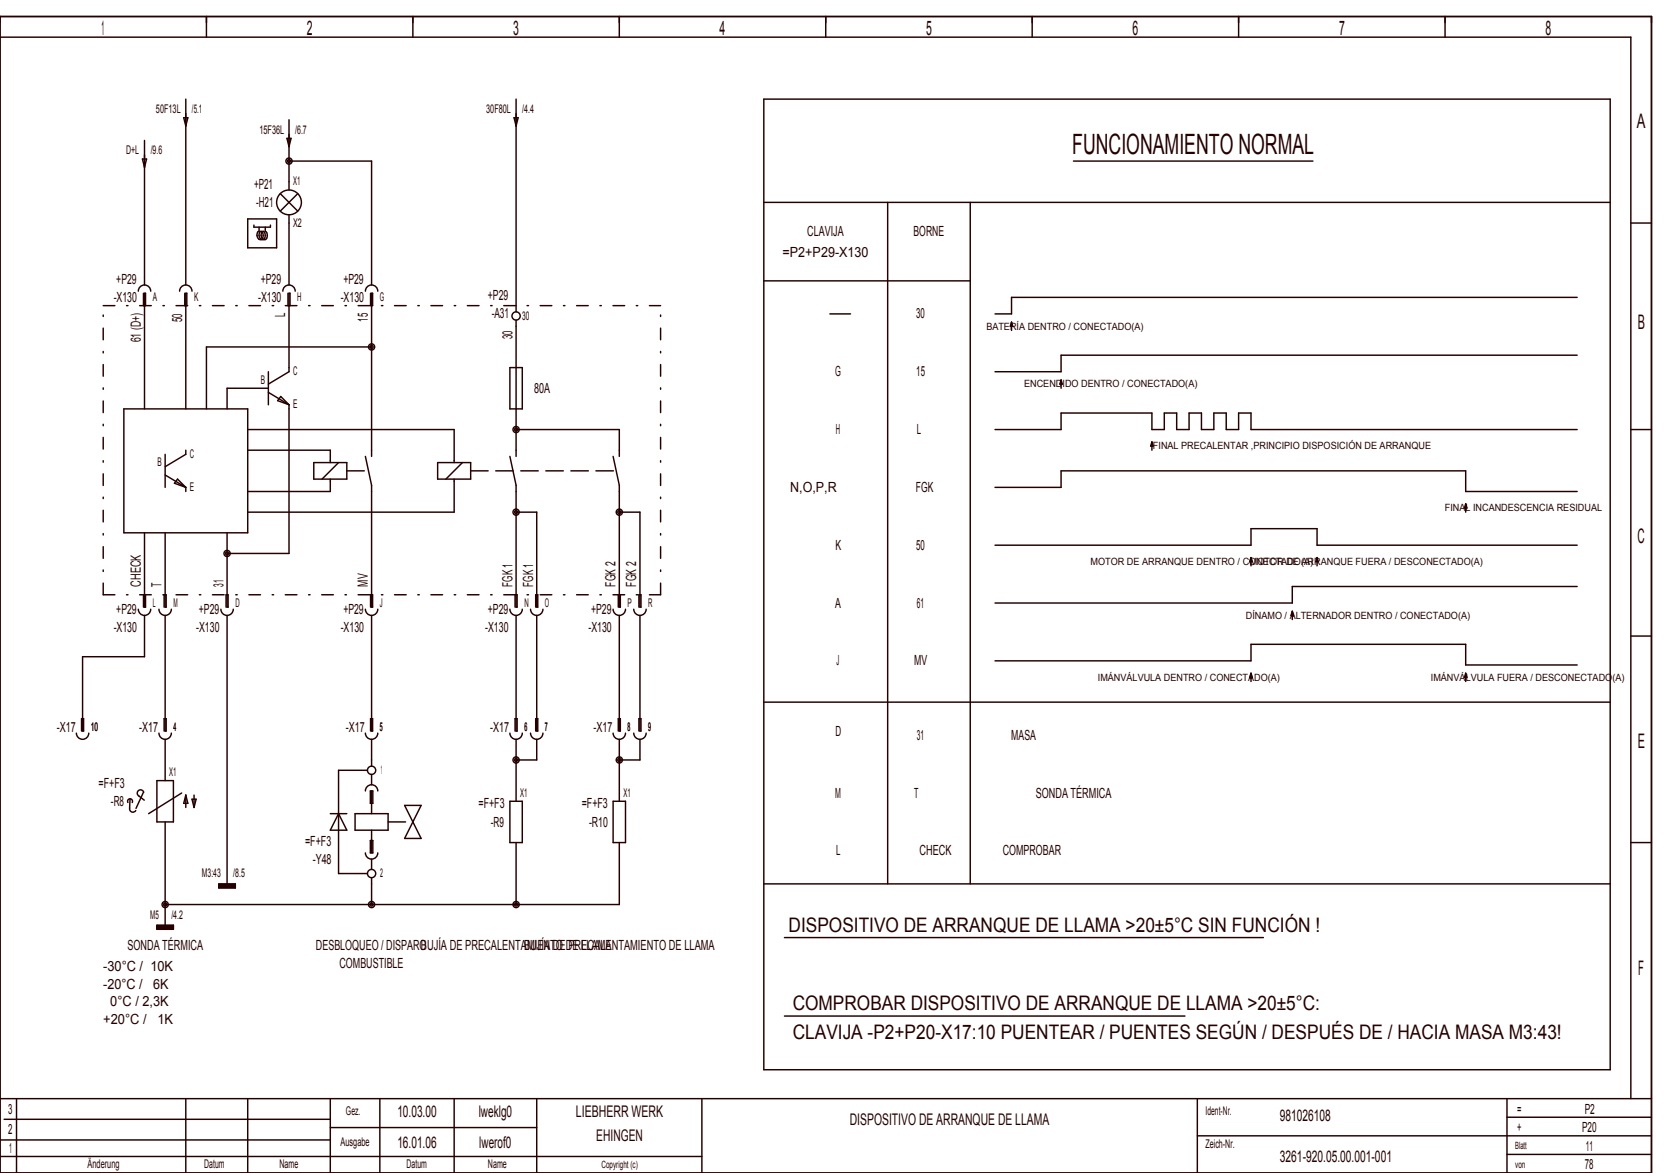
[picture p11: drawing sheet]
<svg xmlns="http://www.w3.org/2000/svg" width="404mm" height="284mm" viewBox="0 0 404 284" stroke-linecap="round" stroke-linejoin="round" font-family="sans-serif">
<g fill="none" stroke="#240000" stroke-width=".35">
<path d="M0 4h400v280h-400zM0 9h395v257M50 4v5M100 4v5M150 4v5M200 4v5M250 4v5M300 4v5M350 4v5M34.5 38.5h1l-.5 2zM35 34v35M44.5 28.5h1l-.5 2z"/>
<path d="M45 24v45M69.5 33.5h1l-.5 2zM70 39h20v30M70 29v17M124.5 28.5h1l-.5 2zM125 24v51.5M185 24h205v235h-205zM260 39h58M60 53h7v7h-7zM61.5 54.5v.5h4v-.5M62.4 56.2l-.2 .8 .4 .9M62.7 55v1l-.3 .2"/>
<path d="M64.3 55v1l.3 .3M64.6 56.3l.1 .7-.1 .7M64.6 57.7a.69 .69 0 0 1-.8 .3 .69 .69 0 0 1-.5-.7l.1-1.1a.5 .5 0 0 1 .6-.1 .5 .5 0 0 1 .2 .7 .87 .87 0 0 1-.9 1.2 1.15 1.15 0 0 1-.1-2 1.17 1.17 0 0 1-.2 2l-.4-.1M67.9 46.9l4.2 4.2M70 52v17M72.1 46.9l-4.2 4.2M185 49h205M215 49v165M235 49v165M395 54h5M33.5 70.5a1.5 1.5 0 0 1 1.5-1.5 1.5 1.5 0 0 1 1.5 1.5M34.7 71v3h.6v-3h-.3v28"/>
<path d="M43.5 70.5a1.5 1.5 0 0 1 1.5-1.5 1.5 1.5 0 0 1 1.5 1.5M44.8 71v3h.4v-3h-.2v28M68.5 70.5a1.5 1.5 0 0 1 1.5-1.5 1.5 1.5 0 0 1 1.5 1.5M69.7 71v3h.6v-3h-.3v19l-5 3M88.5 70.5a1.5 1.5 0 0 1 1.5-1.5 1.5 1.5 0 0 1 1.5 1.5M89.7 71v3h.6v-3h-.3v39.5M125 77.5v33M185 68h50M201 76h5M245 78v2M245 78l.3 1h-.6zM382 72h-137v4h-4"/>
<path d="M30 99h30v30h-30zM65 94h-10v5M65 90v8M65 95l5 3M68 96l2 2-2.8-1zM70 98v36h-15M90 84h-40v15M123.5 89h3v10h-3zM257 92v2M257 92l.3 1h-.6zM382 86h-125v4h-16M40 110v8"/>
<path d="M40 115l5 3M43 116l2 2-2.7-1zM45 109v1l-5 3M45 118v1M60 104h50v8M60 109h20v3M76 112h8v4h-8zM80 116v3h-20M82 112l-4 4M88.5 110.5l1.5 7v29.5h.3v-3h-.6v3M106 112h8v4h-8zM110 116v8h-50"/>
<path d="M112 112l-4 4M123.5 110.5l1.5 7v29.5h.3v-3h-.6v3M125 104h25v6.5M148.5 110.5l1.5 7v29.5h.2v-3h-.4v3M241 118h16v-4h98v5h27M241 104h16v-4h22v4h3v-4h3v4h3v-4h3v4h3v-4h3v4h3v-4h3v4h79M279 107v2M279 107l.3 1h-.6zM395 104h5M35 129v18h.3v-3h-.6v3M40 129v18h.3v-3h-.5v3M55 129v18h.3v-3h-.5v3"/>
<path d="M125 124h5v23h.2v-3h-.4v3M150 124h5v23h.2v-3h-.5v3M241 132h62v-4h16v4h63M303 135v2M303 135l.3 1h-.6zM319 135v2M319 135l.3 1h-.6zM355 122v2M355 122l.3 1h-.6zM33.5 147.5a1.5 1.5 0 0 0 1.5 1.5 1.5 1.5 0 0 0 1.5-1.5M35 149v10h-15v18h.3v-3h-.5v3M38.5 147.5a1.5 1.5 0 0 0 1.5 1.5 1.5 1.5 0 0 0 1.5-1.5"/>
<path d="M40 149v28h.3v-3h-.5v3M53.5 147.5a1.5 1.5 0 0 0 1.5 1.5 1.5 1.5 0 0 0 1.5-1.5M55 149v65M88.5 147.5a1.5 1.5 0 0 0 1.5 1.5 1.5 1.5 0 0 0 1.5-1.5M90 149v28h.3v-3h-.6v3M123.5 147.5a1.5 1.5 0 0 0 1.5 1.5 1.5 1.5 0 0 0 1.5-1.5M125 149v28h.3v-3h-.6v3M128.5 147.5a1.5 1.5 0 0 0 1.5 1.5 1.5 1.5 0 0 0 1.5-1.5M130 149v28h.2v-3h-.4v3M148.5 147.5a1.5 1.5 0 0 0 1.5 1.5 1.5 1.5 0 0 0 1.5-1.5M150 149v28h.2v-3h-.4v3M153.5 147.5a1.5 1.5 0 0 0 1.5 1.5 1.5 1.5 0 0 0 1.5-1.5"/>
<path d="M155 149v28h.2v-3h-.5v3M313 148v2M313 148l.3 1h-.6zM382 142h-69v4h-72M395 154h5M18.5 177.5a1.5 1.5 0 0 0 1.5 1.5 1.5 1.5 0 0 0 1.5-1.5M38.5 177.5a1.5 1.5 0 0 0 1.5 1.5 1.5 1.5 0 0 0 1.5-1.5M40 179v10M88.5 177.5a1.5 1.5 0 0 0 1.5 1.5 1.5 1.5 0 0 0 1.5-1.5M90 179v6.5M123.5 177.5a1.5 1.5 0 0 0 1.5 1.5 1.5 1.5 0 0 0 1.5-1.5M125 179v15"/>
<path d="M128.5 177.5a1.5 1.5 0 0 0 1.5 1.5 1.5 1.5 0 0 0 1.5-1.5M130 179v5h-5M148.5 177.5a1.5 1.5 0 0 0 1.5 1.5 1.5 1.5 0 0 0 1.5-1.5M150 179v15M153.5 177.5a1.5 1.5 0 0 0 1.5 1.5 1.5 1.5 0 0 0 1.5-1.5M155 179v5h-5M185 170h205M241 160h62v-4h52v5h27M303 163v2M303 163l.3 1h-.6zM355 163v2M355 163l.3 1h-.6z"/>
<path d="M31 194.3a.6 .6 0 0 1 .5-.9 .6 .6 0 0 1 .5 .9M31.4 195.6a.8 .8 0 0 0 .5 1 .8 .8 0 0 0 1-.4M31.5 193.4l-.1 2.2M34.7 191.8l-1.8 3.9M34.8 191.8a.8 .8 0 0 0-1.2-.4 .8 .8 0 0 0 0 1.3l1.3 1M38 189h4v10h-4zM40 199v25M44 192l-8 5M45 192.5l.5 2h-1zM45 192.5v3M46.5 193.5h1l-.5 2zM47 192.5v3"/>
<path d="M80 197h4M82 197l2 4h-4zM86 197h8v4h-8zM88.5 191.5a1.5 1.5 0 0 1 1.5-1.5 1.5 1.5 0 0 1 1.5 1.5M89 186.5h-7v25h7M89.7 191.5h.6v3h-.6zM90 187.5v2.5M90 191.5v5.5M98 195h4l-4 8h4zM123.5 194h3v10h-3zM148.5 194h3v10h-3zM53 214h4v1h-4z"/>
<path d="M53 214.9h4M53 214.8h4M53 214.7h4M53 214.6h4M53 214.5h4M53 214.4h4M53 214.3h4M53 214.2h4M53 214.1h4M88.5 206.5a1.5 1.5 0 0 0 1.5 1.5 1.5 1.5 0 0 0 1.5-1.5M89.7 203.5h.6v3h-.6zM90 201v5.5"/>
<path d="M90 208v2.5M90 212.5v6.5M125 204v15M150 204v15h-110M185 214h205M395 204h5M38 224h4v1h-4zM38 224.9h4M38 224.8h4M38 224.7h4M38 224.6h4M38 224.5h4"/>
<path d="M38 224.4h4M38 224.3h4M38 224.2h4M38 224.1h4M190 227h116M190 246h97M0 276h80M0 266h400M1 271h79M4 266v18M45 266v18M60 266v18"/>
<path d="M80 266v18M80 273h50M92 266v18M110 266v18M130 266v18M170 266v18M290 266v18M290 275h110M365 266v18M365 279.5h35M365 270.5h35M0 280h170"/>
<circle cx="70" cy="39" r=".75"/>
<circle cx="70" cy="39" r=".38"/>
<circle cx="70" cy="49" r="3"/>
<circle cx="125" cy="76.5" r="1"/>
<circle cx="90" cy="84" r=".75"/>
<circle cx="90" cy="84" r=".38"/>
<circle cx="125" cy="104" r=".75"/>
<circle cx="125" cy="104" r=".38"/>
<circle cx="55" cy="134" r=".75"/>
<circle cx="55" cy="134" r=".38"/>
<circle cx="125" cy="124" r=".75"/>
<circle cx="125" cy="124" r=".38"/>
<circle cx="150" cy="124" r=".75"/>
<circle cx="150" cy="124" r=".38"/>
<circle cx="90" cy="186.5" r="1"/>
<circle cx="125" cy="184" r=".75"/>
<circle cx="125" cy="184" r=".38"/>
<circle cx="150" cy="184" r=".75"/>
<circle cx="150" cy="184" r=".38"/>
<circle cx="40" cy="219" r=".75"/>
<circle cx="40" cy="219" r=".38"/>
<circle cx="90" cy="211.5" r="1"/>
<circle cx="90" cy="219" r=".75"/>
<circle cx="90" cy="219" r=".38"/>
<circle cx="125" cy="219" r=".75"/>
<circle cx="125" cy="219" r=".38"/>
</g>
<path d="M84 114h5M114 114h35M94 199h6" fill="none" stroke="#240000" stroke-width=".35" stroke-dasharray="4.2 1.8"/>
<path d="M25 74h135M25 144v-70M25 144h135M160 144v-70" fill="none" stroke="#240000" stroke-width=".35" stroke-dasharray="2.8 2.8 .4 2.8"/>
<text font-size="6.8" fill="#240000" x="259.7" y="37.2">FUNCIONAMIENTO NORMAL</text>
<g font-size="4.8" fill="#240000">
<text x="24.6" y="8.6">1</text>
<text x="74.3" y="8.6">2</text>
<text x="124.3" y="8.6">3</text>
<text x="174.3" y="8.6">4</text>
<text x="224.3" y="8.6">5</text>
<text x="274.3" y="8.6">6</text>
<text x="324.3" y="8.6">7</text>
<text x="374.3" y="8.6">8</text>
<text x="396.5" y="31.1">A</text>
<text x="396.7" y="79.6">B</text>
<text x="396.6" y="131.6">C</text>
<text x="396.7" y="181.1">E</text>
<text x="191" y="225.6">DISPOSITIVO DE ARRANQUE DE LLAMA &gt;20±5°C SIN FUNCIÓN !</text>
<text x="396.8" y="236.1">F</text>
<text x="192" y="244.6">COMPROBAR DISPOSITIVO DE ARRANQUE DE LLAMA &gt;20±5°C:</text>
<text x="192" y="251.6">CLAVIJA ­P2+P20­X17:10 PUENTEAR / PUENTES SEGÚN / DESPUÉS DE / HACIA MASA M3:43!</text>
</g>
<g font-size="3.9" fill="#240000">
<text x="96.2" y="270.3">10.03.00</text>
<text x="116" y="270.3">lweklg0</text>
<text x="139.5" y="270.3">LIEBHERR WERK</text>
<text x="205.8" y="272.3">DISPOSITIVO DE ARRANQUE DE LLAMA</text>
<text x="310" y="271.3">981026108</text>
<text x="96.2" y="277.8">16.01.06</text>
<text x="116.1" y="277.8">lwerof0</text>
<text x="144.4" y="276.3">EHINGEN</text>
<text x="310" y="281.3">3261­920.05.00.001­001</text>
</g>
<g font-size="3.4" fill="#240000">
<text x="61.5" y="45.7">+P21</text>
<text x="62" y="50.1">­H21</text>
<text x="195.5" y="57.1">CLAVIJA</text>
<text x="221.3" y="57.1">BORNE</text>
<text x="189.6" y="62.1">=P2+P29­X130</text>
<text x="28.2" y="68.7">+P29</text>
<text x="63.2" y="68.7">+P29</text>
<text x="83.2" y="68.7">+P29</text>
<text x="27.5" y="73.1">­X130</text>
<text x="62.5" y="73.1">­X130</text>
<text x="69.1" y="76.7" transform="rotate(-90 69.1 76.7)">L</text>
<text x="82.5" y="73.1">­X130</text>
<text x="89.1" y="77.9" transform="rotate(-90 89.1 77.9)">15</text>
<text x="118.2" y="72.7">+P29</text>
<text x="119.1" y="77.1">­A31</text>
<text x="221.9" y="77.1">30</text>
<text x="34.1" y="82.9" transform="rotate(-90 34.1 82.9)">61 (D+)</text>
<text x="44.1" y="78.1" transform="rotate(-90 44.1 78.1)">50</text>
<text x="124.1" y="82.1" transform="rotate(-90 124.1 82.1)">30</text>
<text x="129.4" y="95.1">80A</text>
<text x="202.3" y="91.1">G</text>
<text x="221.9" y="91.1">15</text>
<text x="202.4" y="105.1">H</text>
<text x="222" y="105.1">L</text>
<text x="191.4" y="119.1">N,O,P,R</text>
<text x="221.8" y="119.1">FGK</text>
<text x="202.4" y="133.1">K</text>
<text x="221.9" y="133.1">50</text>
<text x="34.1" y="142" transform="rotate(-90 34.1 142)">CHECK</text>
<text x="39.1" y="142" transform="rotate(-90 39.1 142)">T</text>
<text x="54.1" y="142" transform="rotate(-90 54.1 142)">31</text>
<text x="89.1" y="142" transform="rotate(-90 89.1 142)">MV</text>
<text x="124.1" y="142" transform="rotate(-90 124.1 142)">FGK 1</text>
<text x="129.1" y="142" transform="rotate(-90 129.1 142)">FGK 1</text>
<text x="149.1" y="142" transform="rotate(-90 149.1 142)">FGK 2</text>
<text x="154.1" y="142" transform="rotate(-90 154.1 142)">FGK 2</text>
<text x="28.2" y="148.7">+P29</text>
<text x="48.2" y="148.7">+P29</text>
<text x="83.2" y="148.7">+P29</text>
<text x="118.2" y="148.7">+P29</text>
<text x="143.2" y="148.7">+P29</text>
<text x="202.3" y="147.1">A</text>
<text x="222" y="147.1">61</text>
<text x="27.5" y="153.1">­X130</text>
<text x="47.5" y="153.1">­X130</text>
<text x="82.5" y="153.1">­X130</text>
<text x="117.5" y="153.1">­X130</text>
<text x="142.5" y="153.1">­X130</text>
<text x="202.6" y="161.1">J</text>
<text x="221.4" y="161.1">MV</text>
<text x="13.7" y="177.1">­X17</text>
<text x="33.7" y="177.1">­X17</text>
<text x="83.7" y="177.1">­X17</text>
<text x="118.7" y="177.1">­X17</text>
<text x="143.7" y="177.1">­X17</text>
<text x="202.4" y="178.1">D</text>
<text x="222" y="179.1">31</text>
<text x="244.9" y="179.1">MASA</text>
<text x="23.9" y="190.7">=F+F3</text>
<text x="26.9" y="195.1">­R8</text>
<text x="115.9" y="195.7">=F+F3</text>
<text x="140.9" y="195.7">=F+F3</text>
<text x="202.3" y="193.1">M</text>
<text x="221.4" y="193.1">T</text>
<text x="250.9" y="193.1">SONDA TÉRMICA</text>
<text x="118.9" y="200.1">­R9</text>
<text x="142.7" y="200.1">­R10</text>
<text x="73.9" y="204.7">=F+F3</text>
<text x="75.7" y="209.1">­Y48</text>
<text x="202.5" y="207.1">L</text>
<text x="222.7" y="207.1">CHECK</text>
<text x="242.9" y="207.1">COMPROBAR</text>
<text x="30.9" y="230.1">SONDA TÉRMICA</text>
<text x="76.5" y="230.1">DESBLOQUEO / DISPAROBUJÍA DE PRECALENTAMIENTO DE LLAMA</text>
<text x="126.9" y="230.1">BUJÍA DE PRECALENTAMIENTO DE LLAMA</text>
<text x="25" y="235.1">­30°C / 10K</text>
<text x="25" y="239.4">­20°C /</text>
<text x="37.1" y="239.4">6K</text>
<text x="82.2" y="234.4">COMBUSTIBLE</text>
<text x="26.7" y="243.6">0°C / 2,3K</text>
<text x="25" y="247.9">+20°C /</text>
<text x="38.1" y="247.9">1K</text>
<text x="2" y="269.6">3</text>
<text x="367.5" y="269.6">=</text>
<text x="383.8" y="269.6">P2</text>
<text x="2" y="274.6">2</text>
<text x="367.5" y="274.1">+</text>
<text x="383.2" y="274.1">P20</text>
<text x="2.2" y="279.1">1</text>
<text x="384.1" y="278.6">11</text>
<text x="383.9" y="283.1">78</text>
</g>
<g font-size="2.9" fill="#240000">
<text x="37.8" y="27.4">50F13L</text>
<text x="46.5" y="27.4">/5.1</text>
<text x="117.8" y="27.4">30F80L</text>
<text x="126.5" y="27.4">/4.4</text>
<text x="62.8" y="32.4">15F36L</text>
<text x="71.5" y="32.4">/6.7</text>
<text x="30.5" y="37.4">D+L</text>
<text x="36.5" y="37.4">/9.6</text>
<text x="71" y="44.9">X1</text>
<text x="71" y="54.9">X2</text>
<text x="37" y="72.9">A</text>
<text x="47" y="72.9">K</text>
<text x="72" y="72.9">H</text>
<text x="92" y="72.9">G</text>
<text x="126.5" y="77.4">30</text>
<text x="63.2" y="92.9">B</text>
<text x="71" y="90.9">C</text>
<text x="71" y="98.9">E</text>
<text x="38.2" y="112.9">B</text>
<text x="46" y="110.9">C</text>
<text x="46" y="118.9">E</text>
<text x="37" y="146.9">L</text>
<text x="42" y="146.9">M</text>
<text x="57" y="146.9">D</text>
<text x="92" y="146.9">J</text>
<text x="127" y="146.9">N</text>
<text x="132" y="146.9">O</text>
<text x="152" y="146.9">P</text>
<text x="157" y="146.9">R</text>
<text x="22" y="176.9">10</text>
<text x="42" y="176.9">4</text>
<text x="92" y="176.9">5</text>
<text x="127" y="176.9">6</text>
<text x="132" y="176.9">7</text>
<text x="152" y="176.9">8</text>
<text x="157" y="176.9">9</text>
<text x="41" y="188">X1</text>
<text x="92.3" y="187.4">1</text>
<text x="126" y="193">X1</text>
<text x="151" y="193">X1</text>
<text x="48.9" y="212.4">M3:43</text>
<text x="56.5" y="212.4">/8.5</text>
<text x="92.1" y="212.4">2</text>
<text x="36.4" y="222.4">M5</text>
<text x="41.5" y="222.4">/4.2</text>
<text x="83.8" y="269.9">Gez.</text>
<text x="292" y="269.9">Ident­Nr.</text>
<text x="82.5" y="277.4">Ausgabe</text>
<text x="292" y="277.9">Zeich­Nr.</text>
<text x="21.2" y="282.9">Änderung</text>
<text x="49.5" y="282.9">Datum</text>
<text x="67.7" y="282.9">Name</text>
<text x="98.5" y="282.9">Datum</text>
<text x="118.2" y="282.9">Name</text>
</g>
<g font-size="2.4" fill="#240000">
<text x="238.9" y="79.8">BATERÍA DENTRO / CONECTADO(A)</text>
<text x="248.1" y="93.8">ENCENDIDO DENTRO / CONECTADO(A)</text>
<text x="279.3" y="108.8">FINAL PRECALENTAR ,PRINCIPIO DISPOSICIÓN DE ARRANQUE</text>
<text x="350" y="123.8">FINAL INCANDESCENCIA RESIDUAL</text>
<text x="264.1" y="136.8">MOTOR DE ARRANQUE DENTRO / CONECTADO(A)</text>
<text x="302.8" y="136.8">MOTOR DE ARRANQUE FUERA / DESCONECTADO(A)</text>
<text x="301.7" y="149.8">DÍNAMO / ALTERNADOR DENTRO / CONECTADO(A)</text>
<text x="265.9" y="164.8">IMÁNVÁLVULA DENTRO / CONECTADO(A)</text>
<text x="346.6" y="164.8">IMÁNVÁLVULA FUERA / DESCONECTADO(A)</text>
<text x="367" y="278.3">Blatt</text>
<text x="145.7" y="282.8">Copyright (c)</text>
<text x="367" y="282.8">von</text>
</g>
</svg>
